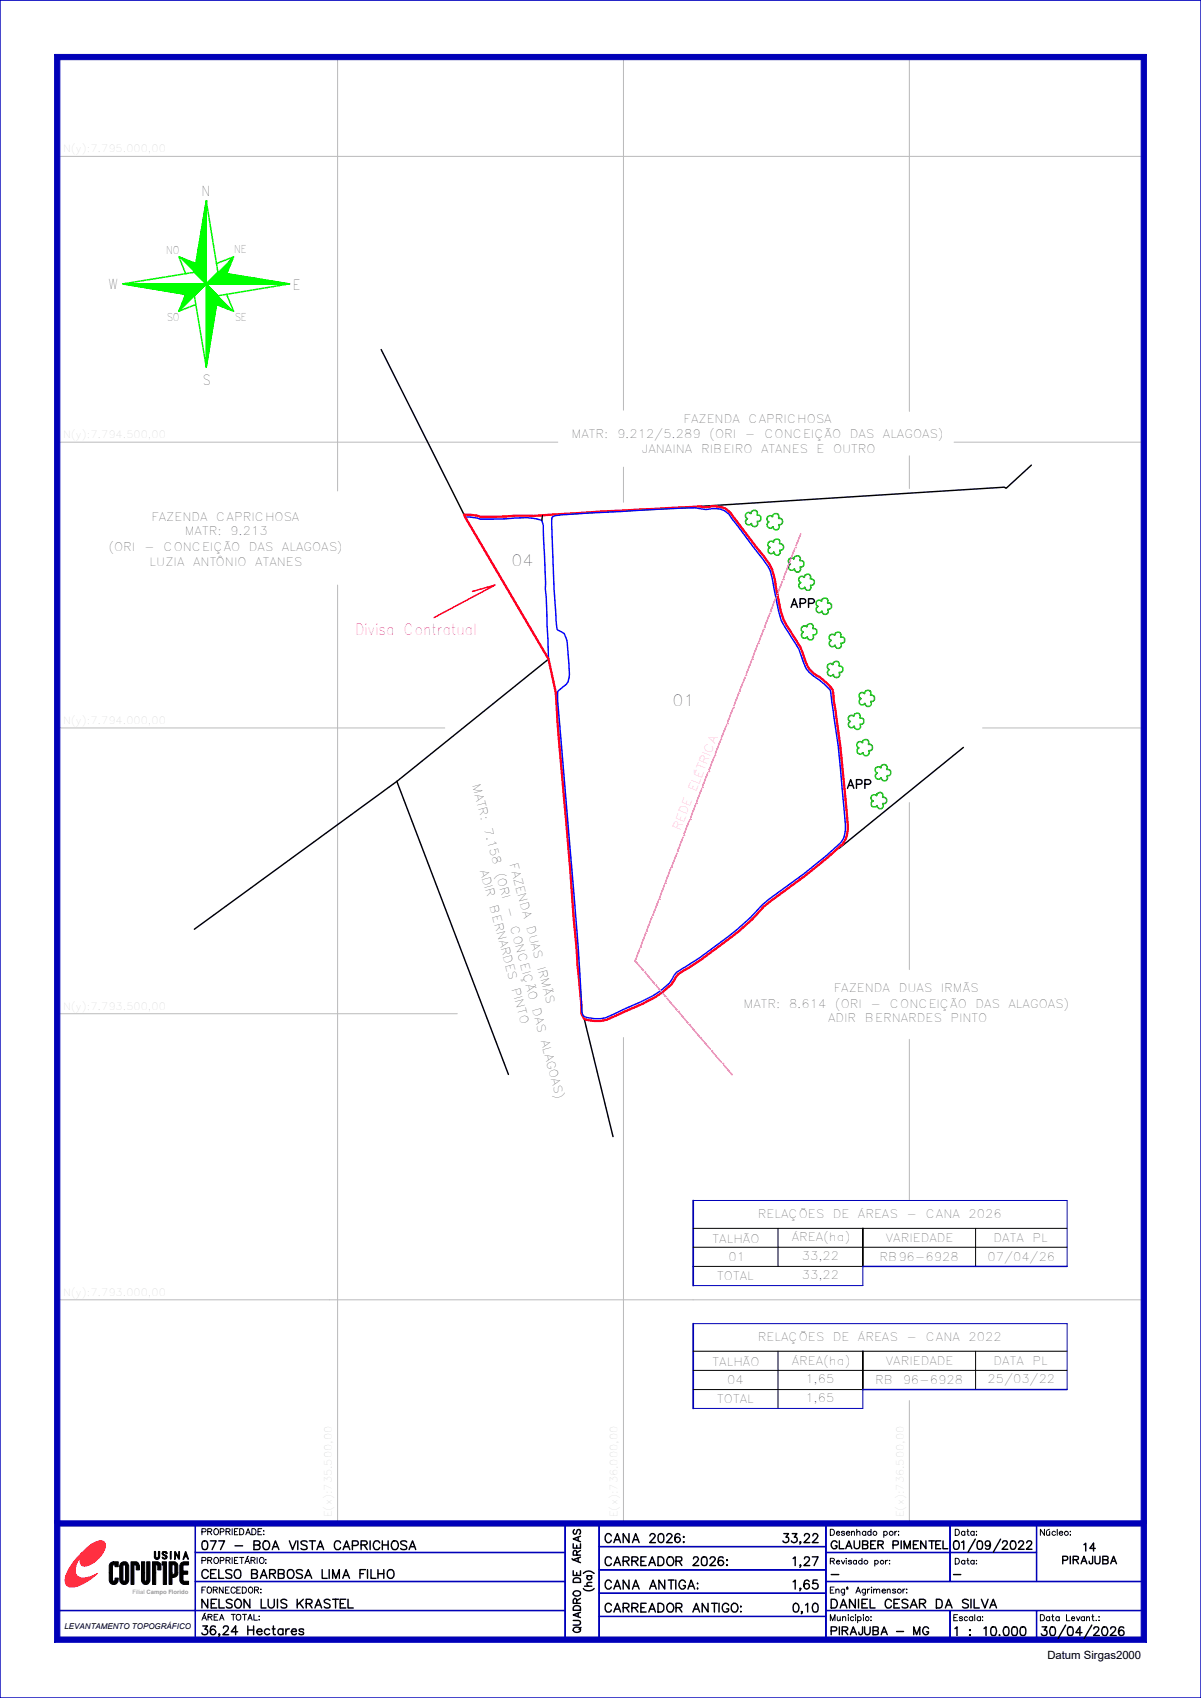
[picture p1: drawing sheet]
<svg xmlns="http://www.w3.org/2000/svg" width="210mm" height="297mm" viewBox="0 0 210 297" stroke-linecap="round" stroke-linejoin="round" font-family="sans-serif">
<!-- layer: QUADRO_DE_AREAS_CANA_2026 -->
<path d="M121.2 218.2h65.4M121.2 214.9h65.4M136 214.9v6.6M170.6 214.9v6.6M121.2 221.5h29.7" fill="none" stroke="#000" stroke-width=".17"/>
<!-- layer: MALHA -->
<g fill="none" stroke="#bababa" stroke-width=".17">
<path d="M59 10v75.9M109 10v61.8M159 10v62M10 27.4h190M10 77.3h87.5M159 79.7v5.8M166.8 77.3h33.2M109 81.7v6.2M59 102.3v164.2M10 127.3h67.8M171.8 127.3h28.2M159 140.4v29.2"/>
<path d="M10 177.3h70M109 181.5v85M159 181.8v28.2M10 227.4h190M159 245v21.5"/>
</g>
<!-- layer: TEXTO -->
<path d="M82.6 103.5l4-1.2-10.7 5.7" fill="none" stroke="#f00" stroke-width=".25"/>
<!-- layer: 0114000077004 -->
<path d="M81.3 90.4a6.8 6.8 0 0 1 2.7 .4h4.4a13.9 13.9 0 0 1 6.3 .2l.3 .9 .9 23.4z" fill="none" stroke="#00f" stroke-width=".25"/>
<!-- layer: MATO -->
<g fill="none" stroke="#00b800" stroke-width=".25">
<path d="M131.4 91.6a.57 .57 0 0 1-1 0 .57 .57 0 0 1 .3-.9 .54 .54 0 0 1-.2-.8 .54 .54 0 0 1 .8-.1 .56 .56 0 0 1 .7-.5 .56 .56 0 0 1 .4 .8 .57 .57 0 0 1 .7 .5 .57 .57 0 0 1-.6 .6h-.1l.1 .4a.53 .53 0 0 1-.6 .5 .53 .53 0 0 1-.5-.5M134.2 90.4a.56 .56 0 0 1 .9 0 .57 .57 0 0 1 .7-.6 .57 .57 0 0 1 .3 .9 .57 .57 0 0 1 .7 .5 .57 .57 0 0 1-.7 .6l.1 .4a.53 .53 0 0 1-.5 .5 .53 .53 0 0 1-.5-.6 .58 .58 0 0 1-.9 0 .58 .58 0 0 1 .2-.8l-.4-.3zM135.3 96.5a.56 .56 0 0 0 .5 .6 .56 .56 0 0 0 .6-.5l-.1-.4a.55 .55 0 0 0 .7-.6 .55 .55 0 0 0-.7-.5 .57 .57 0 0 0-.4-.8 .57 .57 0 0 0-.7 .6 .54 .54 0 0 0-.9 0 .54 .54 0 0 0 .4 .8l-.2 .2a.57 .57 0 0 0 0 .8 .57 .57 0 0 0 .8-.1M138.9 99.5a.56 .56 0 0 0 .5 .5 .56 .56 0 0 0 .6-.5l-.1-.4a.55 .55 0 0 0 .7-.5 .55 .55 0 0 0-.7-.5 .56 .56 0 0 0-.4-.9 .56 .56 0 0 0-.7 .6 .56 .56 0 0 0-.9 0 .56 .56 0 0 0 .3 .9 .57 .57 0 0 0-.2 .9 .57 .57 0 0 0 .9-.1M140.2 109.6a.69 .69 0 0 1 .9 0 .56 .56 0 0 1 .6-.5 .56 .56 0 0 1 .4 .8v.1a.55 .55 0 0 1 .7 .5 .55 .55 0 0 1-.7 .5 .58 .58 0 0 1-.2 .9h-.4l-.2-.1-.1-.4a.58 .58 0 0 1-.9 0 .58 .58 0 0 1 .2-.9l-.4-.3zM140.7 102.7a.56 .56 0 0 0 .5 .5 .56 .56 0 0 0 .6-.4l-.1-.5a.55 .55 0 0 0 .7-.5 .55 .55 0 0 0-.7-.5 .58 .58 0 0 0-.4-.9 .58 .58 0 0 0-.7 .6 .54 .54 0 0 0-.9 .1 .54 .54 0 0 0 .4 .8 .57 .57 0 0 0-.3 .9 .57 .57 0 0 0 .9-.1M142.7 105.2a.57 .57 0 0 1 1 0 .55 .55 0 0 1 .6-.6 .55 .55 0 0 1 .4 .8 .57 .57 0 0 1 .7 .6 .57 .57 0 0 1-.7 .6l.1 .4a.56 .56 0 0 1-.6 .5 .56 .56 0 0 1-.5-.6 .57 .57 0 0 1-.9 0 .57 .57 0 0 1 .3-.9h-.3l-.1-.3zM145.1 111.1a.56 .56 0 0 1 .8 0 .56 .56 0 0 1 .8-.5 .56 .56 0 0 1 .3 .8 .55 .55 0 0 1 .7 .5 .55 .55 0 0 1-.7 .6 .54 .54 0 0 1-.1 .8 .59 .59 0 0 1-.9-.4 .57 .57 0 0 1-.9 0 .57 .57 0 0 1 .2-.9h-.1l-.2-.3zM145.7 118a.57 .57 0 0 1-.9 0 .57 .57 0 0 1 .2-.9 .54 .54 0 0 1-.2-.8 .54 .54 0 0 1 .8 0 .57 .57 0 0 1 .7-.6 .57 .57 0 0 1 .4 .8 .57 .57 0 0 1 .7 .5 .57 .57 0 0 1-.6 .6h-.1l.1 .4a.54 .54 0 0 1-.5 .5 .54 .54 0 0 1-.6-.5M148.4 125.3a.56 .56 0 0 1 .9 0 .56 .56 0 0 1 .7-.5 .56 .56 0 0 1 .3 .8 .55 .55 0 0 1 .7 .5 .55 .55 0 0 1-.6 .6 .54 .54 0 0 1-.1 .8 .59 .59 0 0 1-.9-.5 .57 .57 0 0 1-1 0 .57 .57 0 0 1 .3-.8h-.2l-.2-.3zM150 129.9l.5-.2 .3 .2a.54 .54 0 0 1 .6-.5 .54 .54 0 0 1 .5 .6l-.1 .2a.57 .57 0 0 1 .8 .5 .57 .57 0 0 1-.7 .6l.1 .4a.56 .56 0 0 1-.6 .5 .56 .56 0 0 1-.5-.6 .57 .57 0 0 1-.9 .1 .57 .57 0 0 1 .2-.9 .55 .55 0 0 1-.2-.9zM151.2 123a.56 .56 0 0 0 .5 .6 .56 .56 0 0 0 .6-.5l-.1-.4a.57 .57 0 0 0 .7-.6 .57 .57 0 0 0-.7-.5 .55 .55 0 0 0-.3-.8 .55 .55 0 0 0-.7 .5 .54 .54 0 0 0-.9 .1 .54 .54 0 0 0 .3 .8 .57 .57 0 0 0-.3 .9 .57 .57 0 0 0 .9 0"/>
<path d="M154.1 136a.56 .56 0 0 0 .5 .6 .56 .56 0 0 0 .6-.5l-.1-.4a.55 .55 0 0 0 .7-.6 .55 .55 0 0 0-.8-.5 .56 .56 0 0 0-.3-.9 .56 .56 0 0 0-.7 .6 .56 .56 0 0 0-.9 0 .56 .56 0 0 0 .3 .9 .56 .56 0 0 0-.2 .9 .56 .56 0 0 0 .9 0M153.4 140.9a.53 .53 0 0 0 .5 .6 .53 .53 0 0 0 .5-.6l-.1-.4a.56 .56 0 0 0 .7-.5 .56 .56 0 0 0-.7-.5 .58 .58 0 0 0-.3-.9 .58 .58 0 0 0-.7 .6 .55 .55 0 0 0-.9 .1 .55 .55 0 0 0 .3 .8 .56 .56 0 0 0-.2 .8 .56 .56 0 0 0 .9 0"/>
</g>
<!-- layer: QUADRO_DE_AREAS_CANA_2026 -->
<path d="M121.2 210v14.9" fill="none" stroke="#0000b8" stroke-width=".3"/>
<path d="M121.2 210h65.4v11.5M150.9 221.5v3.4h-29.7" fill="none" stroke="#0000b8" stroke-width=".17"/>
<path d="M150.9 214.9v6.6" fill="none" stroke="#000" stroke-width=".3"/>
<path d="M150.9 221.5h35.7" fill="none" stroke="#0000b8" stroke-width=".25"/>
<!-- layer: SETA_NORTE -->
<g fill="none" stroke="#0f0" stroke-width=".25">
<path d="M36.1 35.2h.1M36.1 35.3h-.1M36.1 35.1v29.1M36.1 35.4l-.1 .1M36.1 35.5l-.1 .1M36.1 35.7l-.1 .1M36.1 35.8l-.2 .1M36.1 35.9l-.2 .2M36.1 36l-.2 .2M36.1 36.2l-.2 .2M36.1 36.3l-.3 .2M36.1 36.4l-.3 .3"/>
<path d="M36.1 36.6l-.3 .3M36.1 36.7l-.3 .3M36.1 36.9l-.4 .3M36.1 37l-.4 .3M36.1 37.1l-.4 .4M36.1 37.2l-.4 .4M36.1 37.4l-.5 .4M36.1 37.5l-.5 .4M36.1 37.6l-.5 .5M36.1 37.7l-.5 .6M36.1 37.9l-.6 .5M36.1 38l-.6 .6"/>
<path d="M36.1 38.1l-.6 .6M36.1 38.3l-.6 .6M36.1 38.4l-.7 .6M36.1 38.5l-.7 .7M36.1 38.6l-.7 .7M36.1 38.8l-.7 .7M36.1 38.9l-.8 .7M36.1 39l-.8 .8M36.1 39.1l-.8 .9M36.1 39.3l-.8 .8M36.1 39.4l-.9 .9M36.1 39.5l-.9 .9"/>
<path d="M36.1 39.6l-.9 1M36.1 39.8l-.9 .9M36.1 39.9l-1 1M21.5 49.7l12.5-2.1 2.1-12.5 2 12.5 12.5 2.1-12.5 2-2 12.5-2.1-12.5zM21.5 49.7h29.1M21.5 49.7h.1M21.7 49.7h-.1M21.8 49.7h-.1M21.9 49.7l-.1 .1M22 49.7v.1M22.2 49.7l-.1 .1M22.3 49.7l-.1 .1"/>
<path d="M22.5 49.7l-.2 .1M22.6 49.7l-.2 .1M22.7 49.7l-.2 .2M22.8 49.7l-.1 .2M23 49.7l-.2 .2M23.1 49.7l-.2 .2M23.2 49.7l-.2 .2M23.3 49.7l-.2 .3M23.5 49.7l-.3 .3M23.6 49.7l-.3 .3M23.7 49.7l-.3 .3M23.9 49.7l-.4 .3"/>
<path d="M24 49.7l-.4 .3M24.1 49.7l-.4 .4M24.2 49.7l-.3 .4M24.4 49.7l-.4 .4M24.5 49.7l-.4 .4M24.6 49.7l-.4 .4M24.7 49.7l-.4 .5M24.9 49.7l-.5 .5M25 49.7l-.5 .5M25.1 49.7l-.5 .5M25.2 49.7l-.5 .5M25.4 49.7l-.6 .5"/>
<path d="M25.6 49.7l-.7 .6M25.7 49.7l-.7 .6M25.8 49.7l-.6 .6M25.9 49.7l-.6 .6M26.1 49.7l-.7 .6M26.2 49.7l-.7 .6M26.3 49.7l-.7 .7M26.4 49.7l-.6 .7M26.6 49.7l-.7 .7M26.7 49.7l-.7 .7M26.8 49.7l-.7 .7M26.9 49.7l-.7 .8"/>
<path d="M27.1 49.7l-.8 .8M27.2 49.7l-.8 .8M27.3 49.7l-.8 .8M27.5 49.7l-.9 .8M27.6 49.7l-.9 .8M27.7 49.7l-.9 .9M27.8 49.7l-.9 .9M28 49.7l-.9 .9M28.1 49.7l-.9 .9M28.2 49.7l-.9 .9M28.3 49.7l-.9 1M28.5 49.7l-1 1"/>
<path d="M28.6 49.7l-1 1M28.8 49.7l-1.1 1M28.9 49.7l-1.1 1M29 49.7l-1.1 1M29.1 49.7l-1.1 1.1M29.3 49.7l-1.2 1.1M29.4 49.7l-1.1 1.1M29.5 49.7l-1.1 1.1M29.7 49.7l-1.2 1.1M29.8 49.7l-1.2 1.1M29.9 49.7l-1.2 1.2M30 49.7l-1.2 1.2"/>
<path d="M30.2 49.7l-1.2 1.2M30.3 49.7l-1.2 1.2M30.4 49.7l-1.2 1.2M30.5 49.7l-1.2 1.3M30.7 49.7l-1.3 1.3M30.8 49.7l-1.3 1.3M30.9 49.7l-1.3 1.3M31 49.7l-1.3 1.3M31.2 49.7l-1.4 1.3M31.3 49.7l-1.4 1.4M31.4 49.7l-1.4 1.4M31.5 45l2.5 2.5 2.1-2.1"/>
<path d="M31.6 49.7l-1.4 1.4M31.7 49.7l-1.4 1.4M31.7 45.1l2.3 2.3M31.9 49.7l-1.5 1.4M31.9 45.1l2.1 2.2M32 49.7l-1.5 1.5M32.1 49.7l-1.5 1.5M32.1 45.2l2 2M32.2 49.7l-1.5 1.5M32.3 45.3l1.8 1.8M32.4 49.7l-1.6 1.5M32.5 49.7l-1.6 1.5"/>
<path d="M32.5 45.4l1.6 1.6M32.6 49.7l-1.6 1.5M32.6 51.5l-.2 .2M32.7 49.7l-1.6 1.6M32.9 49.7l-1.7 1.6M32.9 51.6l-.8 .8M32.9 45.6l1.2 1.2M33 49.7l-1.7 1.6M33.1 49.7l-1.6 1.6M33.1 45.6l1 1.1M33.3 49.7l-1.7 1.6M33.3 51.6l-1.4 1.4"/>
<path d="M33.4 49.7l-1.7 1.7M33.5 49.7l-1.7 1.7M33.6 45.8l.6 .7M33.6 49.7l-1.7 1.7M33.8 49.7l-1.7 1.7M33.8 45.9l.4 .5M33.9 49.7l-1.7 1.7M34 49.7l-1.7 1.7M34.1 49.7l-1.7 1.8M34.2 46v.1M34.2 53.3l-2.9 1.1M34.2 46.1l-2.9-1.2 1.2 3"/>
<path d="M34.3 49.7l-1.8 1.8-1.2 2.9M34.4 49.7l-1.9 1.8M34.5 49.7l-2.2 2.2M34.6 49.7l-2.4 2.4M34.8 49.7l-1.9 1.8M34.9 49.7l-2.8 2.9M35.1 49.7l-3.1 3.1M35.2 49.7l-2 1.9M35.3 49.7l-3.5 3.5M35.5 49.7l-3.8 3.7M35.6 49.7l-4 3.9M35.7 49.7l-4.2 4.1"/>
<path d="M35.8 49.7l-4.4 4.3M36 49.7l-4.7 4.5M36.1 49.7h.1M36.1 40.2l-1 1M36.1 54l2-2.1 2.3 2.4M36.1 40.1l-1 .9M36.1 40.3l-1 1M36.1 40.5l-1.1 1M36.1 40.6l-1.1 1M36.1 40.7l-1.1 1.1M36.1 40.8l-1.1 1.1M36.1 41l-1.2 1.1"/>
<path d="M36.1 41.1l-1.2 1.1M36.1 41.2l-1.3 1.2M36.1 41.3l-1.3 1.2M36.1 41.5l-1.3 1.2M36.1 41.6l-1.3 1.3M36.1 41.7l-1.4 1.4M36.1 41.8l-1.4 1.4M36.1 42l-1.4 1.4M36.1 42.1l-1.4 1.4M36.1 42.2l-1.5 1.5M36.1 42.4l-1.5 1.4M36.1 42.5l-1.5 1.5"/>
<path d="M36.1 42.6l-1.5 1.5M36.1 42.7l-1.6 1.6M36.1 42.9l-1.6 1.5M36.1 43l-1.6 1.6M36.1 43.2l-1.6 1.5M36.1 43.3l-1.7 1.6M36.1 43.4l-1.7 1.6M36.1 43.5l-1.7 1.7M36.1 43.7l-1.7 1.6M36.1 43.8l-1.8 1.7M36.1 43.9l-1.8 1.7M36.1 44.1l-1.8 1.7"/>
<path d="M36.1 44.2l-1.8 1.7M36.1 44.3l-1.9 1.8M36.1 44.4l-1.9 1.9-.2-.3M36.1 44.6l-1.9 1.8M36.1 44.7l-1.9 1.9-.8-.9M36.1 44.8l-2 1.9M36.1 44.9l-2 2-1.4-1.4M36.1 45.1l-2 1.9M36.1 45.2l-2 2M36.1 45.3l-2.1 2.1M36.1 45.6l-2.1 2 2.1 2.1M36.1 45.7l-2 2"/>
<path d="M36.1 45.8l-2 2M36.1 46l-1.9 1.8M36.1 46.1l-1.8 1.8M36.1 46.3l-1.8 1.7M36.1 46.4l-1.7 1.6M36.1 46.5l-1.7 1.6M36.1 46.6l-1.6 1.5M36.1 46.8l-1.5 1.4M36.1 46.9l-1.5 1.4M36.1 47l-1.4 1.3M36.1 47.1l-1.3 1.3M36.1 47.3l-1.3 1.2"/>
<path d="M36.1 47.4l-1.2 1.1M36.1 47.5l-1.1 1.1M36.1 47.6l-1 1M36.1 47.8l-1 .9M36.1 47.9l-.9 .9M36.1 48l-.8 .8M36.1 48.2l-.8 .7M36.1 48.3l-.7 .7M36.1 48.4l-.7 .6M36.1 48.5l-.6 .6M36.1 48.7l-.5 .5M36.1 48.8l-.5 .4"/>
<path d="M36.1 48.9l-.4 .4M36.1 49l-.3 .4M36.1 49.2l-.3 .3M36.1 49.3l-.2 .2M36.1 49.5l-.2 .1M36.1 49.6h-.1M36.1 49.7l2 2M36.1 49.8v.1M36.2 49.8l-.1 .2M36.3 49.9l-.2 .2M36.3 50l-.2 .2M36.4 50l-.3 .4"/>
<path d="M36.5 50.1l-.4 .4M36.5 50.2l-.4 .4M36.6 50.2l-.5 .5M36.6 50.3l-.5 .6M36.7 50.3l-.6 .7M36.8 59.9l-.7 .7M36.8 59.8l-.7 .7M36.8 50.4l-.7 .7M36.8 59.6l-.7 .8M36.8 59.5l-.7 .8M36.8 50.5l-.7 .7M36.9 59.3l-.8 .8"/>
<path d="M36.9 59.2l-.8 .8M36.9 50.5l-.8 .9M36.9 59l-.8 .9M36.9 58.8l-.8 1M37 58.7l-.9 .9M37 58.5l-.9 1M37 50.6l-.9 .9M37 58.4l-.9 1M37 58.2l-.9 1M37 50.7l-.9 .9M37.1 58.1l-1 1M37.1 57.9l-1 1.1"/>
<path d="M37.1 50.7l-1 1.1M37.1 57.8l-1 1M37.1 57.6l-1 1.1M37.2 57.5l-1.1 1.1M37.2 57.3l-1.1 1.1M37.2 50.8l-1.1 1.1M37.2 57.2l-1.1 1.1M37.2 57l-1.1 1.2M37.2 50.9l-1.1 1.1M37.3 56.9l-1.2 1.2M37.3 56.7l-1.2 1.2M37.3 50.9l-1.2 1.2"/>
<path d="M37.3 56.6l-1.2 1.2M37.3 56.4l-1.2 1.3M37.3 51l-1.2 1.3M37.4 56.3l-1.3 1.3M37.4 56.1l-1.3 1.3M37.4 56l-1.3 1.3M37.4 55.8l-1.3 1.4M37.4 51l-1.3 1.4M37.5 55.6l-1.4 1.4M37.5 55.4l-1.4 1.5M37.5 51.1l-1.4 1.5M37.5 55.3l-1.4 1.5"/>
<path d="M37.5 55.1l-1.4 1.6M37.5 51.2l-1.4 1.5M37.6 55l-1.5 1.5M37.6 54.8l-1.5 1.6M37.6 51.2l-1.5 1.6M37.6 54.7l-1.5 1.6M37.6 54.5l-1.5 1.7M37.7 54.4l-1.6 1.6M37.7 54.2l-1.6 1.7M37.7 51.3l-1.6 1.6M37.7 54.1l-1.6 1.7M37.7 53.9l-1.6 1.7"/>
<path d="M37.7 51.4l-1.6 1.7M37.8 53.8l-1.7 1.7M37.8 53.6l-1.7 1.7M37.8 51.4l-1.7 1.8M37.8 53.5l-1.7 1.7M37.8 53.3l-1.7 1.8M37.8 51.5l-1.7 1.8M37.8 53.2l.1 .1M37.8 46.1l3-1.2-1.1 2.9M37.9 53.2l-1.8 1.8M37.9 53.1l.3 .3M37.9 52.9l.7 .6"/>
<path d="M37.9 52.9l-1.8 1.8M37.9 51.5l-1.8 1.9M37.9 52.8l.9 .8M37.9 52.6l1.3 1.2M38 52.6l-1.9 1.9M38 52.4l-1.9 1.9M38 51.6l-1.9 2M38 52.5l1.4 1.4M38 52.3l1.6 1.7M38 52.1l-1.9 2M38 51.7l-1.9 2M38 52.1l2 2"/>
<path d="M38 52l2.2 2.2M38.1 51.8l-2 2M38.1 47.6l-6.8 6.8M38.1 51.8l2.5 2.6M38.2 47.6l-2.1 2.1M38.3 47.6l-2.1 2.1M38.4 53.5l-.5-.5-1.8 1.8M38.4 47.7l-2.1 2M38.5 47.7l-2 2M38.7 47.7l-2 2M38.8 47.7l-2 2M39 53.7l-1.1-1-1.8 1.9"/>
<path d="M39 47.8l-1.9 1.9M39.5 47.8l-1.9 1.9M39.6 47.9l-1.9 1.8M39.6 51.5l1.2 2.9-3-1.1M39.7 47.9l-1.8 1.8M39.7 47.6l-.2 .2M39.8 54l-1.8-1.8-1.9 2M39.8 47.9l-1.8 1.8M39.8 47.4l-2.3 2.3M39.9 47.9l-1.7 1.8M39.9 47.2l-2.5 2.5M40 47l-2.8 2.7"/>
<path d="M40 47.9l-1.7 1.8M40.1 46.8l-1 1M40.1 47.9l-1.7 1.8M40.2 46.6l-1.2 1.2M40.2 48l-1.7 1.7M40.2 46.4l-3.2 3.3M40.3 48l-1.6 1.7M40.3 46.1l-1.5 1.6M40.4 45.9l-1.7 1.8M40.4 48l-1.6 1.7M40.5 45.7l-3.9 4M40.6 48l-1.7 1.7"/>
<path d="M40.6 45.5l-2.2 2.2M40.6 45.3l-2.3 2.4M40.7 48l-1.6 1.7M40.7 45.1l-2.5 2.5M40.8 48.1l-1.6 1.6M40.9 48.1l-1.6 1.6M41 48.1l-1.6 1.6M41.1 48.1l-1.5 1.6M41.2 48.1l-1.5 1.6M41.4 48.1l-1.6 1.6M41.5 48.2l-1.6 1.5M41.6 48.2l-1.5 1.5"/>
<path d="M41.7 48.2l-1.5 1.5M41.8 48.2l-1.5 1.5M41.9 48.2l-1.5 1.5M42 48.3l-1.4 1.4M42.1 48.3l-1.4 1.4M42.2 48.3l-1.4 1.4M42.3 48.3l-1.3 1.4M42.5 48.3l-1.4 1.4M42.6 48.3l-1.4 1.4M42.7 48.4l-1.3 1.3M42.8 48.4l-1.3 1.3M42.9 48.4l-1.3 1.3"/>
<path d="M43 48.4l-1.2 1.3M43.1 48.4l-1.2 1.3M43.2 48.4l-1.2 1.3M43.3 48.5l-1.2 1.2M43.4 48.5l-1.1 1.2M43.5 48.5l-1.1 1.2M43.7 48.5l-1.2 1.2M43.8 48.5l-1.1 1.2M43.9 48.6l-1.1 1.1M44 48.6l-1.1 1.1M44.1 48.6l-1.1 1.1M44.2 48.6l-1 1.1"/>
<path d="M44.3 48.6l-1 1.1M44.4 48.6l-1 1.1M44.6 48.7l-1.1 1M44.7 48.7l-1 1M44.8 48.7l-1 1M44.9 48.7l-1 1M45 48.7l-1 1M45.1 48.8l-.9 .9M45.2 48.8l-.9 .9M45.3 48.8l-.9 .9M45.4 48.8l-.8 .9M45.5 48.8l-.8 .9"/>
<path d="M45.7 48.8l-.8 .9M45.8 48.9l-.8 .8M45.9 48.9l-.8 .8M46 48.9l-.8 .8M46.1 48.9l-.7 .8M46.2 48.9l-.7 .8M46.3 48.9l-.7 .8M46.4 49l-.7 .7M46.5 49l-.6 .7M46.6 49l-.6 .7M46.7 49l-.6 .7M46.9 49l-.7 .7"/>
<path d="M47 49.1l-.6 .6M47.1 49.1l-.6 .6M47.2 49.1l-.6 .6M47.3 49.1l-.5 .6M47.4 49.1l-.5 .6M47.5 49.1l-.5 .6M47.7 49.2l-.6 .5M47.8 49.2l-.5 .5M47.9 49.2l-.5 .5M48 49.2l-.5 .5M48.1 49.2l-.4 .5M48.2 49.3l-.4 .4"/>
<path d="M48.3 49.3l-.4 .4M48.4 49.3l-.3 .4M48.5 49.4l-.3 .3M48.6 49.4l-.3 .3M48.8 49.4l-.3 .3M48.9 49.4l-.3 .3M49 49.4l-.3 .3M49.1 49.4l-.3 .3M49.2 49.5l-.2 .2M49.3 49.5l-.2 .2M49.4 49.5l-.2 .2M49.5 49.5l-.2 .2"/>
<path d="M49.6 49.5l-.1 .2M49.7 49.6l-.1 .1M49.8 49.6l-.1 .1M50 49.6l-.2 .1M50.1 49.6l-.1 .1M50.2 49.6l-.1 .1M50.3 49.6l-.1 .1M50.4 49.7h.1M50.5 49.7h.1M36.1 63.9v.1M36.1 63.8v.1M36.2 63.6l-.1 .1"/>
<path d="M36.2 63.5l-.1 .1M36.2 63.3l-.1 .2M36.2 63.2l-.1 .2M36.3 63l-.2 .2M36.3 62.9l-.2 .2M36.3 62.7l-.2 .3M36.3 62.6l-.2 .2M36.4 62.4l-.3 .3M36.4 62.3l-.3 .3M36.4 62.1l-.3 .4M36.4 61.9l-.3 .4M36.5 61.8l-.4 .4"/>
<path d="M36.5 61.6l-.4 .5M36.5 61.5l-.4 .4M36.5 61.3l-.4 .5M36.6 61.2l-.5 .5M36.6 61l-.5 .5M36.6 60.9l-.5 .5M36.6 60.7l-.5 .6M36.7 60.6l-.6 .5M36.7 60.4l-.6 .6M36.7 60.2l-.6 .7M36.7 60.1l-.6 .7"/>
</g>
<!-- layer: CONFRONTANTES -->
<path d="M66.6 61.1l14.5 28.9M180.3 81.4l-4.4 4-.3-.2-53.1 3.4M95.9 115.3l-26.5 21.4M69.4 136.7l19.5 51.2M69.4 136.7l-35.4 25.8M168.5 130.7l-21.7 17.7M102.2 178.2l5 20.6" fill="none" stroke="#000" stroke-width=".25"/>
<!-- layer: 0114000077 -->
<path d="M81.1 90l2.4 .2 .6 .2 4.3-.1 1.8-.1h3l29.3-1.6a3.1 3.1 0 0 0 1.9 0 3.8 3.8 0 0 1 3.8 1.8l5.6 7.2a8.5 8.5 0 0 1 1.9 5.2l.8 4 .5 1.6 3 4.9 .4 1.1a5.3 5.3 0 0 0 3.1 4.1l.9 .9 1.1 1.2a248 248 0 0 1 2.7 24.6l-.3 1.5-.5 .9-2.7 2.4-3.9 3.2-7.2 5.4-2 2.2a77.5 77.5 0 0 1-13 9.6 11.5 11.5 0 0 1-4.3 4.2l-2.1 1-5 2.3a5.9 5.9 0 0 1-5 .3l-.5-.9v-1.7l-4-46.1-.5-8.4-1.3-5.8z" fill="none" stroke="#f00" stroke-width=".4"/>
<!-- layer: MARGEM -->
<path d="M0 0h210v297h-210z" fill="none" stroke="#0000b8" stroke-width=".25"/>
<path d="M27 271.4h.2v1a.3 .3 0 0 0 .3 .2 .3 .3 0 0 0 .2-.3v-.9h.2v.9a.43 .43 0 0 1-.4 .4 .43 .43 0 0 1-.5-.4zM28.4 271.4h.1a.46 .46 0 0 1 .7 .4h-.1l-.1-.3h-.3l-.2 .2v.2l.6 .2 .1 .2-.8-.3-.1-.3zM28.4 271.4h.1a.46 .46 0 0 1 .7 .4h-.1l-.1-.3h-.3l-.2 .2v.2l.6 .2a.41 .41 0 0 1-.2 .6 .41 .41 0 0 1-.6-.3h.2a.27 .27 0 0 0 .3 .2 .27 .27 0 0 0 .2-.3l-.6-.3-.1-.3zM29.8 271.4h.1v1.3h-.1zM30.5 271.4h.2l.5 1v-1h.2v1.3h-.2l-.5-1v1h-.2zM32.4 271.4h.1l.5 1.3h-.2l-.1-.4h-.4l-.1 .4h-.2zM32.5 271.7l.1 .5h-.3z" fill="none" stroke="#000" stroke-width=".17"/>
<g fill="#000">
<path d="M27 271.4h.2v1a.3 .3 0 0 0 .3 .2 .3 .3 0 0 0 .2-.3v-.9h.2v.9a.43 .43 0 0 1-.4 .4 .43 .43 0 0 1-.5-.4z" fill-rule="evenodd"/>
<path d="M28.4 271.4h.1a.46 .46 0 0 1 .7 .4h-.1l-.1-.3h-.3l-.2 .2v.2l.6 .2 .1 .2-.8-.3-.1-.3z" fill-rule="evenodd"/>
<path d="M28.4 271.4h.1a.46 .46 0 0 1 .7 .4h-.1l-.1-.3h-.3l-.2 .2v.2l.6 .2a.41 .41 0 0 1-.2 .6 .41 .41 0 0 1-.6-.3h.2a.27 .27 0 0 0 .3 .2 .27 .27 0 0 0 .2-.3l-.6-.3-.1-.3z" fill-rule="evenodd"/>
<path d="M29.8 271.4v1.3h.1v-1.3zM30.5 271.4v1.3h.2v-1l.5 1h.2v-1.3h-.2v1l-.5-1zM32.4 271.4l-.4 1.3h.2l.1-.4h.4l.1 .4h.2l-.5-1.3zM32.5 271.7l.1 .5h-.3z" fill-rule="evenodd"/>
</g>
<path d="M15.5 270.5l.7-.5-1.5 1.7-.1-.3z" fill="none" stroke="#ff3f00" stroke-width=".17"/>
<path d="M15.5 270.5l.7-.5-1.5 1.7-.1-.3z" fill-rule="evenodd" fill="#ff3f00"/>
<path d="M19.1 275.1h.6v1.3a.23 .23 0 0 0 .2 .2 .23 .23 0 0 0 .2-.2v-.4h.6a.84 .84 0 0 1-.3 1 .84 .84 0 0 1-.9 0l-.4-.5z" fill="none" stroke="#000" stroke-width=".17"/>
<path d="M19.1 275.1h.6v1.3a.23 .23 0 0 0 .2 .2 .23 .23 0 0 0 .2-.2v-.4h.6a.84 .84 0 0 1-.3 1 .84 .84 0 0 1-.9 0l-.4-.5z" fill-rule="evenodd" fill="#000"/>
<path d="M14.2 271.7l1.4-1.3a6.6 6.6 0 0 0-2.4 4.5 1.47 1.47 0 0 0 2.1 1l.5-.1 1.2-.6a7.3 7.3 0 0 1-4.7 2.4l-.1-.1a1.14 1.14 0 0 1-.8-1.5 11.2 11.2 0 0 1 2.8-4.3zM15 271.1a3.7 3.7 0 0 1 2.7-1.6 .89 .89 0 0 1 .6 1.4 4.9 4.9 0 0 1-3.6 3 .88 .88 0 0 1-.6-1.4l.5-.9zM15.6 270.4l.7-.4z" fill="none" stroke="#ff3f00" stroke-width=".17"/>
<path d="M15 271.1l-.7 1.1a1.14 1.14 0 0 0 .2 1.7 3.9 3.9 0 0 0 3.1-1.7l.6-1.1a1.04 1.04 0 0 0-.2-1.5l-.6-.1a4.3 4.3 0 0 0-2.4 1.6zM15.6 270.4l.7-.4zM14.2 271.7a8.5 8.5 0 0 0-2.8 4.8 1.22 1.22 0 0 0 1.7 1 9.8 9.8 0 0 0 3.9-2.3 3.7 3.7 0 0 1-3.3 .6 1.92 1.92 0 0 1-.2-2.5l.9-1.4 1.2-1.5z" fill-rule="evenodd" fill="#ff3f00"/>
<path d="M19.2 273.5l.6-.3h.9v.8h-.6v-.3l-.4 .1v1.3h-.6zM21 273.5a.79 .79 0 0 1 1-.3 .79 .79 0 0 1 .5 .8v2.3a.79 .79 0 0 1-.8 .8 .79 .79 0 0 1-.8-.7zM21.5 273.8a.24 .24 0 0 1 .3-.1 .24 .24 0 0 1 .1 .2v2.5a.23 .23 0 0 1-.2 .2 .23 .23 0 0 1-.2-.2zM22.9 273.2h.7a.71 .71 0 0 1 .8 .8v.6h-.6v-.7l-.1-.2h-.3v3.4h-.5zM24.7 273.2h.6v3.2a.18 .18 0 0 0 .2 .2 .18 .18 0 0 0 .2-.2v-3.2h.5v3.2a.74 .74 0 0 1-.7 .7 .74 .74 0 0 1-.8-.7zM26.7 273.2h.7a.71 .71 0 0 1 .7 .8v.6h-.5v-.8l-.4-.1v3.4h-.5zM28.3 273.2h.8v3.9h-.6v-3.4h-.2zM29.6 273.2h.7a.71 .71 0 0 1 .8 .8v1.1a.82 .82 0 0 1-1 .8v1.2h-.5zM30.1 273.7h.3l.2 .1v1.4l-.2 .2h-.3zM31.7 273.3l.4-.1h.9v.5h-.9l-.1 .2v.9h.8v.6h-.8v1l.2 .2h.8v.5h-.8a.78 .78 0 0 1-.8-.7v-2.6z" fill="none" stroke="#000" stroke-width=".17"/>
<g fill="#000">
<path d="M19.4 273.3l-.3 .5v1.3h.6v-1.2l.1-.2h.3v.3h.6v-.8h-.9zM22.9 273.2v3.9h.5v-3.4h.3l.1 .2v.7h.6v-.6a.71 .71 0 0 0-.8-.8zM24.7 273.2v3.2a.74 .74 0 0 0 .8 .7 .74 .74 0 0 0 .7-.7v-3.2h-.5v3.2a.18 .18 0 0 1-.2 .2 .18 .18 0 0 1-.2-.2v-3.2zM26.7 273.2v3.9h.5v-3.4l.4 .1v.8h.5v-.6a.71 .71 0 0 0-.7-.8zM28.3 273.2v.5h.2v3.4h.6v-3.9zM29.6 273.2v3.9h.5v-1.2a.82 .82 0 0 0 1-.8v-1.1a.71 .71 0 0 0-.8-.8zM30.1 273.7h.3l.2 .1v1.4l-.2 .2h-.3zM31.7 273.3l-.3 .5v2.6a.78 .78 0 0 0 .8 .7h.8v-.5h-.8l-.2-.2v-1h.8v-.6h-.8v-.9l.1-.2h.9v-.5h-.9z" fill-rule="evenodd"/>
<path d="M21.2 273.3l-.2 .2-.1 .4v2.5a.79 .79 0 0 0 .8 .7 .79 .79 0 0 0 .8-.8v-2.3a.77 .77 0 0 0-.4-.8 .77 .77 0 0 0-.9 .1zM21.5 273.8a.24 .24 0 0 1 .3-.1 .24 .24 0 0 1 .1 .2v2.5a.23 .23 0 0 1-.2 .2 .23 .23 0 0 1-.2-.2z" fill-rule="evenodd"/>
</g>
<path d="M27 272.3l.1 .2 .3 .2M27 272.3v-.9h.2v.9M27.2 272.3l.2 .2M27.4 272.7h.1M27.7 272.3v.2l-.3 .1M27.7 272.3v-.9h.2v.9M27.9 272.3l-.1 .2-.3 .2" fill="none" stroke="#000" stroke-width=".25"/>
<path d="M199.5 10.4l1-.9v257h-1z" fill="none" stroke="#0000b8" stroke-width=".17"/>
<path d="M199.5 10.4l1-.9v257h-1z" fill="#0000b8"/>
<path d="M9.6 9.5h190.9l-1 .9h-189z" fill="none" stroke="#0000b8" stroke-width=".17"/>
<path d="M9.6 9.5h190.9l-1 .9h-189z" fill="#0000b8"/>
<path d="M9.6 9.5l.9 .9v256.1h-.9z" fill="none" stroke="#0000b8" stroke-width=".17"/>
<path d="M9.6 9.5l.9 .9v256.1h-.9z" fill="#0000b8"/>
<g fill="none" stroke="#0000b8" stroke-width=".17">
<path d="M9.6 266h190.9l-1 .9h-189zM34.1 266.5h.1v20.3h-.1zM34.1 276.6h64.7v.1h-64.7zM34.1 271.5h64.7v.1h-64.7zM34.1 276.6h64.7M34.1 271.5h64.7M34.1 266.5v20.3M98.8 266.5h.1v20h-.1zM98.8 266.5v20M104.7 266.5h.1v20h-.1zM104.7 270.5h39.7v.1h-39.7zM104.7 274.5h39.7v.1h-39.7z"/>
<path d="M104.7 278.6h39.7v.1h-39.7zM104.7 266.5v20M104.7 270.5h39.7M104.7 274.6h39.7M104.7 278.7h39.7M144.4 266.5h.1v20h-.1zM144.4 276.6h55.6v.1h-55.6zM144.4 271.5h36.9v.1h-36.9zM144.4 276.6h55.6M144.4 271.5h36.9M144.4 266.5v20M166.1 266.5h.1v10.1h-.1z"/>
<path d="M166.1 266.5v10.1M181.2 266.5h.1v10.1h-.1zM181.3 266.5v10.1M10 281.7h88.8v.1h-88.8zM10 281.7h88.8M104.7 282.7h39.7v.1h-39.7zM104.7 282.7h39.7M144.4 281.7h55.6v.1h-55.6zM144.4 281.7h55.6M166.1 281.7h.1v5h-.1zM166.1 281.7v5M181.2 281.7h.1v5h-.1z"/>
<path d="M181.3 281.7v5"/>
</g>
<path d="M9.6 266h190.9l-1 .9h-189z" fill="#0000b8"/>
<path d="M199.5 266.9l1-.9v21.2l-1-.9z" fill="none" stroke="#0000b8" stroke-width=".17"/>
<path d="M199.5 266.9l1-.9v21.2l-1-.9z" fill="#0000b8"/>
<path d="M9.6 287.2l.9-.9h189l1 .9z" fill="none" stroke="#0000b8" stroke-width=".17"/>
<path d="M9.6 287.2l.9-.9h189l1 .9z" fill="#0000b8"/>
<path d="M9.6 266l.9 .9v19.4l-.9 .9z" fill="none" stroke="#0000b8" stroke-width=".17"/>
<path d="M9.6 266l.9 .9v19.4l-.9 .9z" fill="#0000b8"/>
<!-- layer: 0114000077001 -->
<path d="M96.6 90.4l.2-.1a27.5 27.5 0 0 1 6.1-.6l18.6-.9a4.9 4.9 0 0 0 3 .2 3.2 3.2 0 0 1 3.4 1.7l5.5 7.1a6.4 6.4 0 0 1 1.7 3.6l1 5.5 .5 1.6 3 5 1 2.6a5.2 5.2 0 0 0 2.6 2.8l2 1.8 .2 2.1a237.6 237.6 0 0 1 2.4 22.4l-.3 1.4-.4 .7-2.6 2.4-4 3.2-6.1 4.5-1.2 .9a58.3 58.3 0 0 1-13.1 10.6l-1.8 1.2-1.2 1.8-1.5 1.4-1.5 .9-7.1 3.3a5.8 5.8 0 0 1-4.8 .3l-.4-.7a658.9 658.9 0 0 0-2.5-33.6l-1.8-21.3v-1.2l.8-.7a2.26 2.26 0 0 0 1.3-2.4l-.4-5.7-.5-1.4-1.3-.8-.5-7.1-.4-11.1z" fill="none" stroke="#00f" stroke-width=".25"/>
<!-- layer: REDE_DE_LUZ -->
<g fill="none" stroke="#f0f" stroke-width=".25">
<path d="M137.9 98.8l-.9 2.3M138 98.6h.1M138.9 96l-.8 2.3M139.1 95.8h.1M140 93.4l-.8 2.1M130.3 118.4l-.9 2.3M130.4 118.1h.1M131.4 115.6l-.9 2.3M131.5 115.3h.1M132.4 112.9l-.8 2.2M132.5 112.5h.1M133.6 110.1l-.9 2.2"/>
<path d="M133.7 109.8h.1M134.6 107.3l-.8 2.2M134.7 107h.1M135.7 104.5l-.9 2.2M135.8 104.2h.1M136.8 101.7l-.9 2.2M136.9 101.4h.1M122.7 138l-.9 2.2M122.8 137.7h.1M123.7 135.2l-.8 2.2M123.9 134.9h.1M124.9 132.4l-.9 2.2"/>
<path d="M125 132.2h.1M125.9 129.6l-.8 2.2M126 129.4h.1M127.1 126.8l-1 2.3M127.2 126.6h.1M128.1 124l-.8 2.3M128.2 123.8h.1M129.2 121.2l-.9 2.3M129.3 120.9h.1M115.1 157.6l-.9 2.2M115.2 157.3h.1M116.2 154.8l-.9 2.2"/>
<path d="M116.3 154.5h.1M117.2 152l-.8 2.3M117.3 151.7h.1M118.4 149.2l-.9 2.3M118.5 148.9h.1M119.4 146.4l-.8 2.3M119.5 146.1h.1M120.5 143.6l-.9 2.2M120.6 143.3h.1M121.6 140.8l-.8 2.2M121.7 140.5h.1M111.9 166l-.9 2.1 1.5 1.7"/>
<path d="M112 165.7h.1M112.7 170.1h.1M112.9 170.3l1.6 1.8M112.9 163.2l-.8 2.2M113 162.9h.1M114 160.4l-.9 2.2M114.1 160.1h.1M114.7 172.3h.1M114.9 172.5l1.5 1.9M116.6 174.6h.1M116.8 174.8l1.6 1.9M118.6 176.9h.1"/>
<path d="M118.8 177.1l1.5 1.8M120.5 179.2h.1M120.7 179.4l1.5 1.8M122.4 181.5h.1M122.6 181.7l1.6 1.8M124.4 183.8h.1M124.6 184l1.5 1.8M126.3 186h.1M126.5 186.3l1.5 1.7"/>
</g>
<!-- layer: QUADRO_DE_AREAS_CANA_ANTIGA -->
<path d="M121.2 231.5v14.9" fill="none" stroke="#0000b8" stroke-width=".3"/>
<path d="M121.2 231.5h65.4v11.6M150.9 243.1v3.3h-29.7" fill="none" stroke="#0000b8" stroke-width=".17"/>
<path d="M121.2 239.7h65.4M121.2 236.3h65.4M136 236.3v10.1M170.6 236.3v6.8M121.2 243.1h29.7" fill="none" stroke="#000" stroke-width=".17"/>
<path d="M150.9 236.3v6.8" fill="none" stroke="#000" stroke-width=".3"/>
<path d="M150.9 243.1h35.7" fill="none" stroke="#0000b8" stroke-width=".25"/>
<!-- layer: 0 -->
<path d="M94.8 90.1l-.1 .9" fill="none" stroke="#000" stroke-width=".25"/>
<g font-size="2.7">
<text x="89.5" y="99.1">04</text>
<text x="117.6" y="123.6">01</text>
</g>
<text font-size="2.7" fill="#f00" x="62.1" y="111.1">Divisa Contratual</text>
<g font-size="2.4">
<text x="35.2" y="34.3">N</text>
<text x="19" y="50.5">W</text>
<text x="51.2" y="50.7">E</text>
<text x="35.4" y="67.3">S</text>
</g>
<g font-size="2.2">
<text x="105.8" y="269.8">CANA 2026:</text>
<text x="136.9" y="269.8">33,22</text>
<text x="35.3" y="271">077 - BOA VISTA CAPRICHOSA</text>
<text x="105.8" y="273.8">CARREADOR 2026:</text>
<text x="138.7" y="273.8">1,27</text>
<text x="35.3" y="276.1">CELSO BARBOSA LIMA FILHO</text>
<text x="35.3" y="281.3">NELSON LUIS KRASTEL</text>
<text x="105.8" y="278">CANA ANTIGA:</text>
<text x="105.8" y="282">CARREADOR ANTIGO:</text>
<text x="138.7" y="278">1,65</text>
<text x="138.7" y="282">0,10</text>
<text x="145.3" y="281.3">DANIEL CESAR DA SILVA</text>
<text x="35.3" y="285.9">36,24 Hectares</text>
<text x="167" y="286.1">1 : 10.000</text>
<text x="182.1" y="286.1">30/04/2026</text>
</g>
<g font-size="2.1">
<text x="138.3" y="106.2">APP</text>
<text x="148.2" y="137.9">APP</text>
<text x="166.7" y="271">01/09/2022</text>
<text x="145.3" y="276.1">-</text>
<text x="166.7" y="276">-</text>
</g>
<g font-size="2">
<text x="99.9" y="76.6">MATR:</text>
<text x="107.9" y="76.6">9.212/5.289</text>
<text x="119.5" y="73.9">FAZENDA</text>
<text x="124" y="76.6">(ORI</text>
<text x="130.3" y="76.6">-</text>
<text x="130.9" y="73.9">CAPRICHOSA</text>
<text x="133.7" y="76.6">CONCEIÇÃO</text>
<text x="148.6" y="76.6">DAS</text>
<text x="154.4" y="76.6">ALAGOAS)</text>
<text x="112.2" y="79.2">JANAINA</text>
<text x="122.6" y="79.2">RIBEIRO</text>
<text x="133.1" y="79.2">ATANES</text>
<text x="142.8" y="79.2">E</text>
<text x="145.7" y="79.2">OUTRO</text>
<text x="26.5" y="91.1">FAZENDA</text>
<text x="32.3" y="93.5">MATR:</text>
<text x="37.8" y="91.1">CAPRICHOSA</text>
<text x="40.3" y="93.5">9.213</text>
<text x="18.9" y="96.3">(ORI</text>
<text x="25.2" y="96.3">-</text>
<text x="26.2" y="99.1">LUZIA</text>
<text x="28.6" y="96.3">CONCEIÇÃO</text>
<text x="33.8" y="99.1">ANTÔNIO</text>
<text x="43.5" y="96.3">DAS</text>
<text x="44.6" y="99.1">ATANES</text>
<text x="49.3" y="96.3">ALAGOAS)</text>
<text x="82.5" y="137.3" transform="rotate(75 82.5 137.3)">MATR:</text>
<text x="84.6" y="145" transform="rotate(75 84.6 145)">7.158</text>
<text x="83.9" y="152.3" transform="rotate(75 83.9 152.3)">ADIR</text>
<text x="86.7" y="152.8" transform="rotate(75 86.7 152.8)">(ORI</text>
<text x="89.1" y="151.2" transform="rotate(75 89.1 151.2)">FAZENDA</text>
<text x="85.6" y="158.5" transform="rotate(75 85.6 158.5)">BERNARDES</text>
<text x="88.3" y="158.8" transform="rotate(75 88.3 158.8)">-</text>
<text x="89.2" y="162.1" transform="rotate(75 89.2 162.1)">CONCEIÇÃO</text>
<text x="92" y="162.2" transform="rotate(75 92 162.2)">DUAS</text>
<text x="89.5" y="172.9" transform="rotate(75 89.5 172.9)">PINTO</text>
<text x="93.9" y="169.3" transform="rotate(75 93.9 169.3)">IRMÃS</text>
<text x="145.8" y="173.6">FAZENDA</text>
<text x="157.1" y="173.6">DUAS</text>
<text x="164.5" y="173.6">IRMÃS</text>
<text x="93" y="176.5" transform="rotate(75 93 176.5)">DAS</text>
<text x="130" y="176.4">MATR:</text>
<text x="138" y="176.4">8.614</text>
<text x="144.8" y="178.8">ADIR</text>
<text x="146" y="176.4">(ORI</text>
<text x="151.2" y="178.8">BERNARDES</text>
<text x="152.2" y="176.4">-</text>
<text x="155.6" y="176.4">CONCEIÇÃO</text>
<text x="166.2" y="178.8">PINTO</text>
<text x="170.6" y="176.4">DAS</text>
<text x="176.3" y="176.4">ALAGOAS)</text>
<text x="94.5" y="182.1" transform="rotate(75 94.5 182.1)">ALAGOAS)</text>
<text x="132.5" y="213.1">RELAÇÕES</text>
<text x="145.6" y="213.1">DE</text>
<text x="150" y="213.1">ÁREAS</text>
<text x="158.5" y="213.1">-</text>
<text x="161.9" y="213.1">CANA</text>
<text x="169.4" y="213.1">2026</text>
<text x="124.6" y="217.4">TALHÃO</text>
<text x="127.4" y="220.6">01</text>
<text x="138.4" y="217.1">ÁREA(ha)</text>
<text x="140.2" y="220.4">33,22</text>
<text x="153.8" y="220.6">RB96-6928</text>
<text x="154.9" y="217.2">VARIEDADE</text>
<text x="172.7" y="220.5">07/04/26</text>
<text x="173.7" y="217.2">DATA</text>
<text x="180.5" y="217.2">PL</text>
<text x="125.4" y="223.9">TOTAL</text>
<text x="140.2" y="223.8">33,22</text>
<text x="124.6" y="238.9">TALHÃO</text>
<text x="132.5" y="234.6">RELAÇÕES</text>
<text x="138.4" y="238.7">ÁREA(ha)</text>
<text x="145.6" y="234.6">DE</text>
<text x="150" y="234.6">ÁREAS</text>
<text x="154.9" y="238.8">VARIEDADE</text>
<text x="158.5" y="234.6">-</text>
<text x="161.9" y="234.6">CANA</text>
<text x="169.4" y="234.6">2022</text>
<text x="173.7" y="238.8">DATA</text>
<text x="180.5" y="238.8">PL</text>
<text x="125.4" y="245.4">TOTAL</text>
<text x="127.2" y="242.1">04</text>
<text x="140.8" y="242">1,65</text>
<text x="140.8" y="245.3">1,65</text>
<text x="153" y="242.1">RB</text>
<text x="157.8" y="242.1">96-6928</text>
<text x="172.7" y="242">25/03/22</text>
<text x="145.3" y="270.9">GLAUBER PIMENTEL</text>
<text x="183.1" y="290.2">Datum Sirgas2000</text>
</g>
<g font-size="2" fill="#f0f">
<text x="121.7" y="138.5" transform="rotate(-68 121.7 138.5)">ELÉTRICA</text>
<text x="118.9" y="145.3" transform="rotate(-68 118.9 145.3)">REDE</text>
</g>
<g font-size="1.9">
<text x="29.1" y="44.4">NO</text>
<text x="40.9" y="44.3">NE</text>
<text x="29.2" y="56.1">SO</text>
<text x="41" y="56.2">SE</text>
<text x="185.8" y="273.5">PIRAJUBA</text>
<text x="189.5" y="271.3">14</text>
<text x="145.3" y="285.9">PIRAJUBA - MG</text>
</g>
<g font-size="1.7" fill="#bababa">
<text x="11" y="76.7">N(y):7.794.500,00</text>
<text x="11" y="176.7">N(y):7.793.500,00</text>
<text x="11" y="226.6">N(y):7.793.000,00</text>
</g>
<g font-size="1.7">
<text x="103.5" y="278.3" transform="rotate(-90 103.5 278.3)">(ha)</text>
<text x="101.5" y="285.5" transform="rotate(-90 101.5 285.5)">QUADRO DE ÁREAS</text>
</g>
<g font-size="1.5">
<text x="35.3" y="268.5">PROPRIEDADE:</text>
<text x="145.2" y="268.6">Desenhado por:</text>
<text x="167" y="268.6">Data:</text>
<text x="181.9" y="268.6">Núcleo:</text>
<text x="35.3" y="273.5">PROPRIETÁRIO:</text>
<text x="145.2" y="273.6">Revisado por:</text>
<text x="167" y="273.6">Data:</text>
<text x="35.3" y="278.7">FORNECEDOR:</text>
<text x="145.2" y="278.7">Engº Agrimensor:</text>
<text x="35.3" y="283.4">ÁREA TOTAL:</text>
<text x="145.2" y="283.5">Municipio:</text>
<text x="166.8" y="283.5">Escala:</text>
<text x="181.9" y="283.5">Data Levant.:</text>
</g>
<text font-size="1.4" x="11.3" y="284.9">LEVANTAMENTO TOPOGRÁFICO</text>
<text font-size="1" fill="#989898" x="23.2" y="278.8">Filial Campo Florido</text>
</svg>
